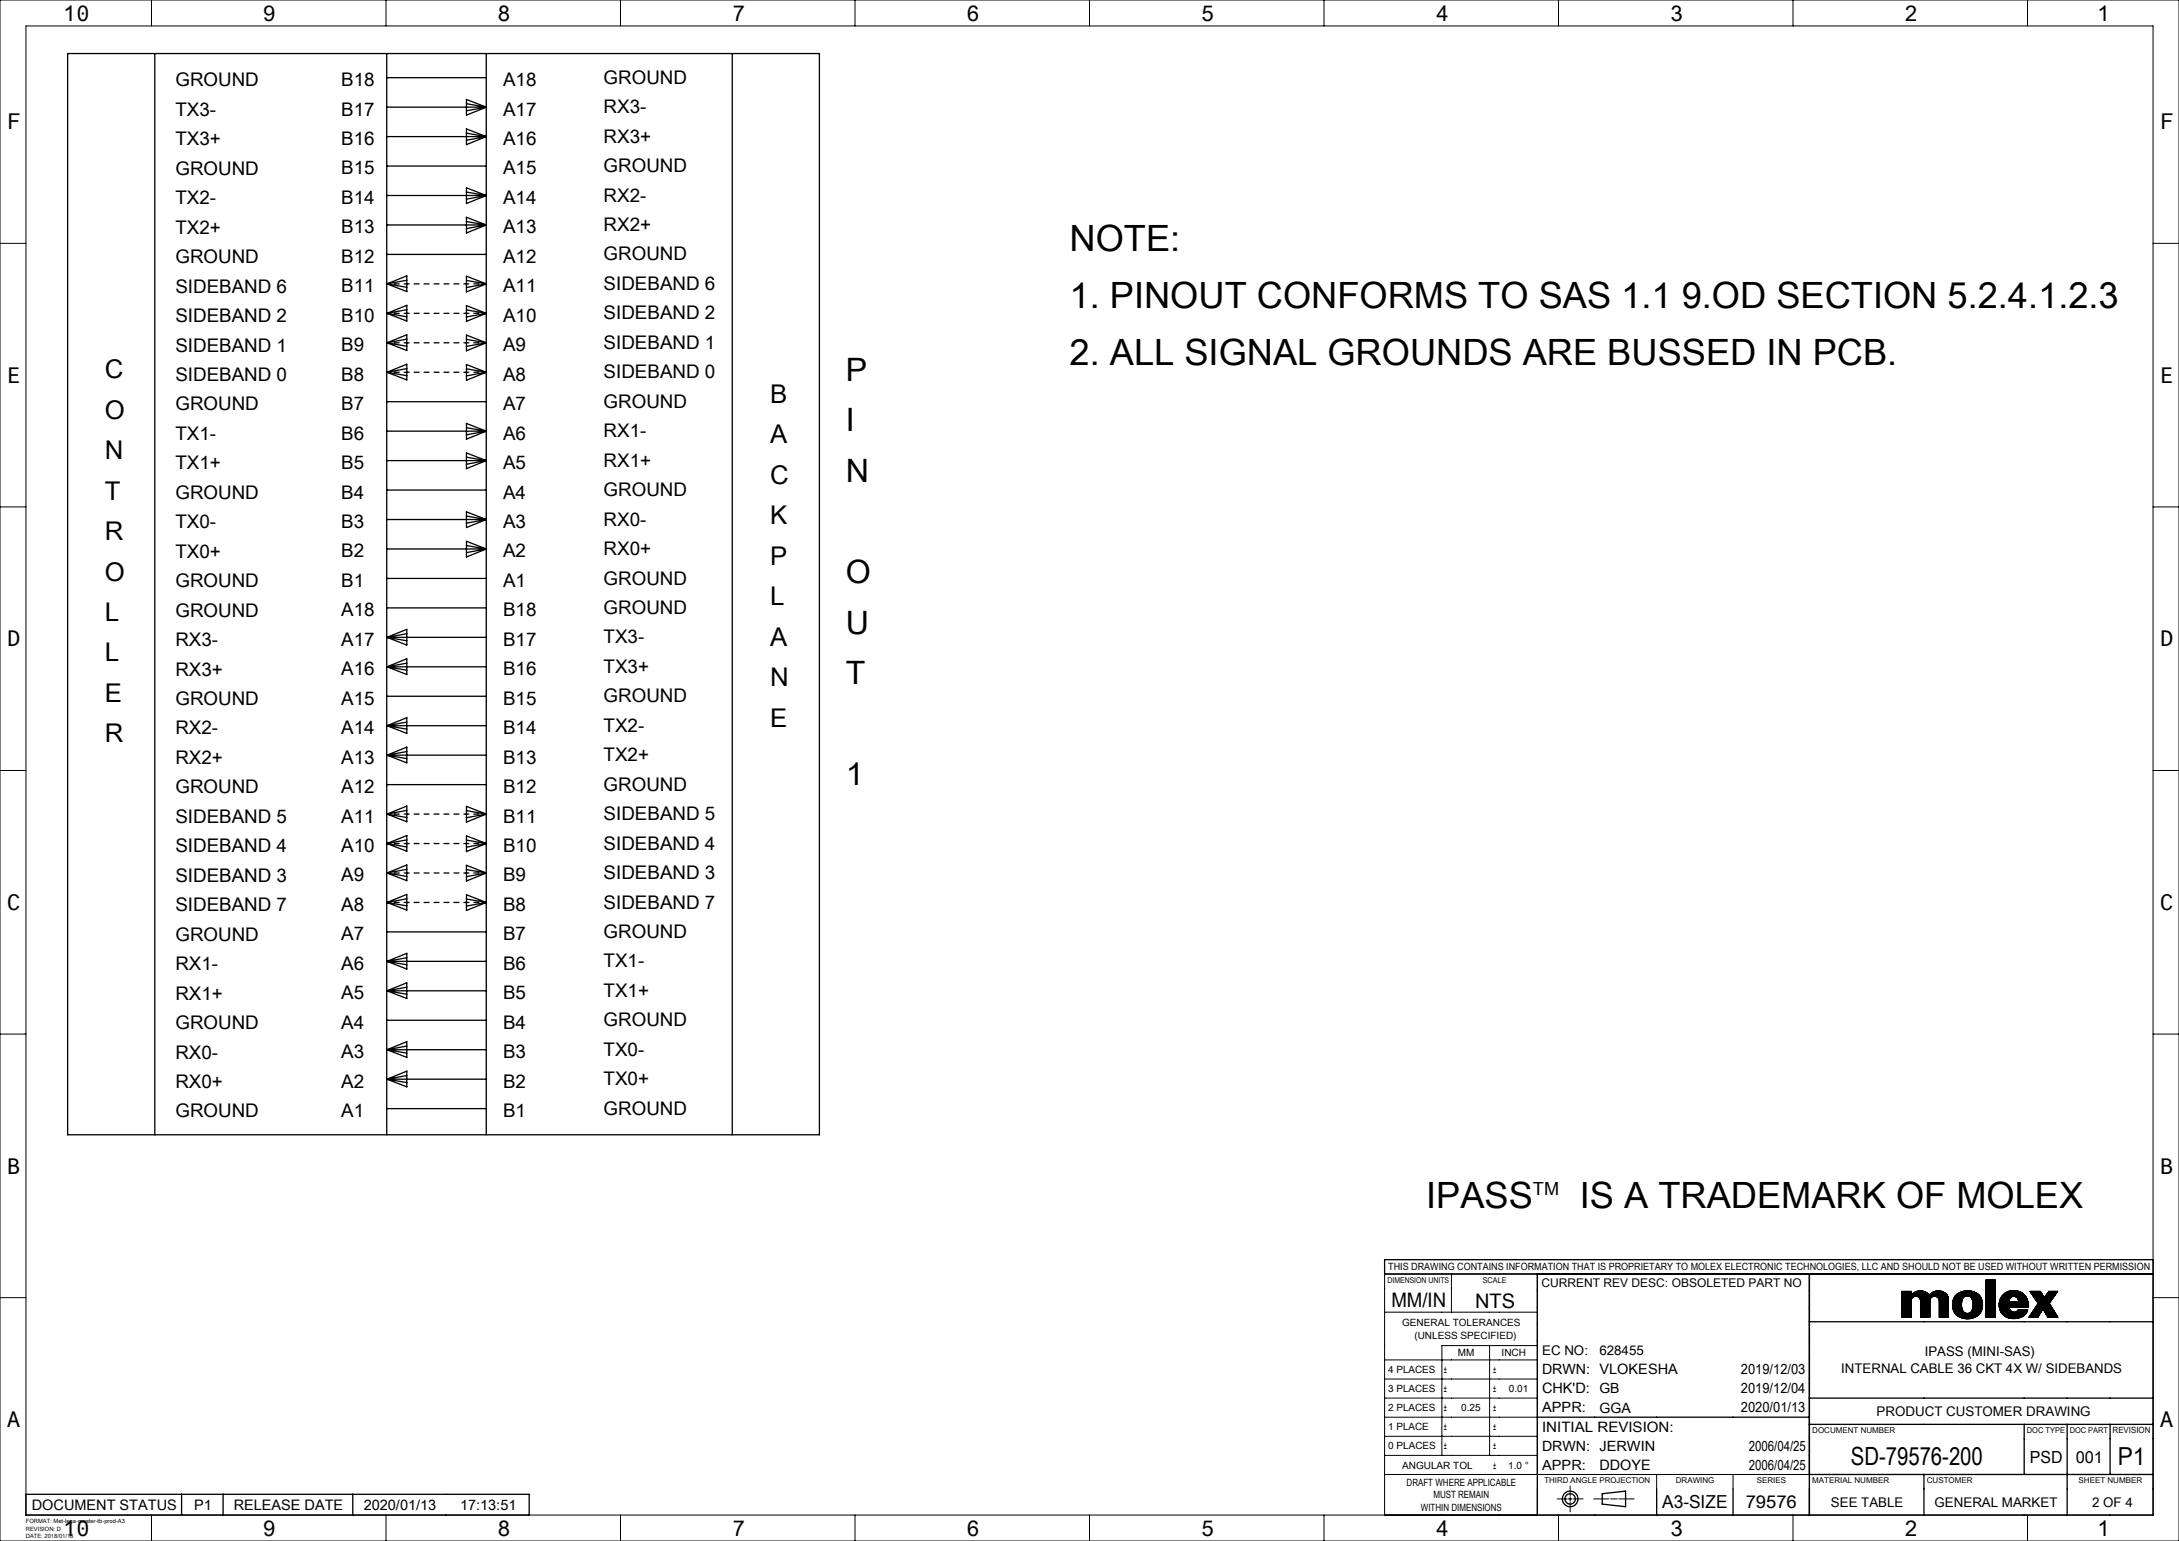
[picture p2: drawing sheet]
<svg xmlns="http://www.w3.org/2000/svg" width="420mm" height="297mm" viewBox="0 0 420 297" stroke-linecap="round" stroke-linejoin="round" font-family="sans-serif">
<g fill="none" stroke="#000" stroke-width=".19">
<path d="M0 0h420v297h-420zM5 5h410v287h-410zM29.2 0v5M74.4 0v5M119.6 0v5M164.8 0v5M210 0v5M255.2 0v5M300.4 0v5M345.6 0v5M390.8 0v5M0 46.9h5"/>
<path d="M415 46.9h5M0 97.7h5M415 97.7h5M0 148.5h5M415 148.5h5M0 199.3h5M415 199.3h5M0 250.1h5M266.9 252.9h29.4M279.8 245.5v7.4M287.1 259.3v21.2M296.3 259.3h-18.4v21.2"/>
<path d="M366.6 248.9v5M366.6 248.9h1.8M366.6 248.9h.1M366.7 248.9l-.1 .1M366.8 248.9l-.2 .2M367 248.9l-.4 .4M367.1 248.9l-.5 .5M367.2 248.9l-.6 .6M367.3 248.9l-.7 .7M367.4 248.9l-.8 .8M367.5 248.9l-.9 .9M367.6 248.9l-1 1"/>
<path d="M367.7 248.9l-1.1 1.1M367.8 248.9l-1.2 1.2M367.9 248.9l-1.3 1.3M368 248.9l-1.4 1.4M368.1 248.9l-1.5 1.5M368.2 248.9l-1.6 1.6M368.3 248.9l-1.7 1.7M368.4 250.7a.89 .89 0 0 1 .9-.9 .89 .89 0 0 1 .9 .9M368.4 253.5l-.4 .4M368.4 253.4l-.5 .5M368.4 253.3l-.6 .6M368.4 253.2l-.7 .7"/>
<path d="M368.4 253.2l-.8 .7M368.4 253.1l-.8 .8M368.4 253l-.9 .9M368.4 252.9l-1 1M368.4 252.8l-1.1 1.1M368.4 252.7l-1.2 1.2M368.4 252.6l-1.3 1.3M368.4 252.5l-1.4 1.4M368.4 252.4l-1.5 1.5M368.4 252.3l-1.6 1.6M368.4 252.2l-1.7 1.7M368.4 252.1l-1.8 1.8"/>
<path d="M368.4 252l-1.8 1.8M368.4 251.9l-1.8 1.8M368.4 251.8l-1.8 1.8M368.4 251.7l-1.8 1.8M368.4 251.6l-1.8 1.8M368.4 251.5l-1.8 1.8M368.4 251.4l-1.8 1.8M368.4 251.3l-1.8 1.9M368.4 251.2l-1.8 1.8M368.4 251.1l-1.8 1.8M368.4 251l-1.8 1.8M368.4 250.9l-1.8 1.8"/>
<path d="M368.4 250.8l-1.8 1.9M368.4 250.8l-1.8 1.8M368.4 253.7l-.2 .2M368.4 253.6l-.3 .3M368.4 250.7v3.2h-1.8M368.4 250.7l-1.8 1.8M368.4 249.6l-1.8 1.8M368.4 249.5l-1.8 1.8M368.4 249.4l-1.8 1.8M368.4 249.3l-1.8 1.9M368.4 249.3l-1.8 1.8M368.4 249.2l-1.8 1.8"/>
<path d="M368.4 249.1l-1.8 1.8M368.4 249l-1.8 1.8M368.4 248.9l-1.8 1.8M368.4 248.9v.7M368.4 250.6l-1.8 1.8M368.4 250.5l-1.8 1.8M368.5 250.4l-1.9 1.9M368.8 249.2l-2.2 2.2M369 249.1l-2.4 2.4M369.1 249l-2.5 2.5M369.2 249l-2.6 2.6M369.4 248.9l-2.8 2.8"/>
<path d="M369.5 248.9l-2.9 2.9M369.6 248.8l-3 3M369.7 248.8l-3.1 3.1M369.7 248.8l-3.1 3.2M369.8 248.8l-3.2 3.2M369.9 248.8l-3.3 3.3M369.9 250.1l1.2-1.1-1.2 1.1M370 248.8l-3.4 3.4M370.1 250.3l1.2-1.2-1.2 1.2M370.1 248.8l-1.2 1.1M370.1 248.8l-1.1 1.1M370.2 251.1l1.6-1.6-1.6 1.7"/>
<path d="M370.2 250.9l1.5-1.5-1.5 1.7M370.2 250.8l1.5-1.4-1.5 1.5M370.2 250.7v3.2M370.2 248.8l-1.1 1.1M370.2 248.8l-1 1M370.3 248.8l-1.1 1M370.3 248.8l-1 1M370.5 248.8l-1.1 1M370.5 248.8l-1 1.1M370.6 248.8l-1.1 1.1M370.6 248.8l-1 1.1M370.7 248.8l-1.1 1.1"/>
<path d="M370.7 248.9l-1.1 1M370.8 248.9l-1.1 1M370.8 248.9l-1.1 1.1M370.9 248.9l-1.1 1.1M371 248.9l-1.1 1.2M371.1 249l-1.1 1.1M371.1 249l-1.1 1.2M371.2 249.1l-1.2 1.1M371.3 249.1l-1.2 1.3M371.4 249.1l-1.3 1.4M371.5 249.2l-1.3 1.4M371.5 249.3l-1.3 1.3"/>
<path d="M371.6 249.3l-1.4 1.4M371.6 249.3l-1.4 1.5M371.9 249.6l-1.7 1.6M371.9 249.6a2.3 2.3 0 0 0-3.5 0M372 253.9h.1M372 253.8l-.1 .1M372 253.7l-.2 .2M372 253.6l-.3 .3M372 253.5l-.4 .4M372 253.4l-.5 .5M372 253.3l-.6 .6M372 253.1l-.8 .8"/>
<path d="M372 253l-.9 .9M372 252.9l-1 1M372 252.8l-1.1 1.1M372 252.7l-1.2 1.2M372 252.6l-1.3 1.3M372 252.5l-1.4 1.4M372 252.4l-1.5 1.5M372 252.3l-1.6 1.6M372 252.2l-1.7 1.7M372 252.1l-1.8 1.8M372 252l-1.8 1.8M372 251.9l-1.8 1.9"/>
<path d="M372 251.9l-1.8 1.8M372 251.8l-1.8 1.8M372 251.6l-1.8 1.9M372 251.6l-1.8 1.8M372 251.5l-1.8 1.8M372 251.4l-1.8 1.8M372 251.3l-1.8 1.9M372 251.3l-1.8 1.8M372 251.2l-1.8 1.8M372 251.1l-1.8 1.8M372 251l-1.8 1.9M372 251l-1.8 1.8"/>
<path d="M372 250.9l-1.8 1.8M372 250.8l-1.8 1.8M372 250.7l-1.8 1.9M372 250.6l-1.8 1.8M372 250.5l-1.8 1.9M372 250.5l-1.8 1.8M372.1 250.4l-1.9 1.9M372.2 250.2l-2 2M372.3 249.2l-2.1 2.1M372.4 249.1l-2.2 2.3M372.6 249l-2.4 2.4M372.8 248.9l-2.6 2.6"/>
<path d="M372.9 248.9l-2.7 2.7M373 248.9l-2.8 2.8M373 248.8l-2.8 2.9M373.1 248.8l-2.9 3M373.2 248.8l-3 3M373.3 248.8l-3.1 3.1M373.3 248.8l-3.1 3.2M373.5 248.8l-3.3 3.3M373.6 248.8l-1.2 1.2M373.7 248.8l-1.2 1.1M373.7 248.8l-1.1 1.1M373.8 248.8l-1.1 1.1"/>
<path d="M373.8 248.8l-1 1M373.9 248.8l-1.1 1M374 248.8l-1 1M374.1 248.8l-1 1.1M374.2 248.9l-1 1M374.3 248.9l-1.1 1M374.4 248.9l-1.1 1.1M374.4 248.9l-1 1.1M374.5 249l-1 1M374.6 249l-1.1 1.1M374.7 249l-1.1 1.1M374.7 249.1l-1.1 1.1"/>
<path d="M374.8 249.1l-1.1 1.2M374.8 249.1l-1.1 1.3M375 249.2l-1.3 1.3M375 249.3l-1.2 1.2M375 249.3l-1.2 1.3M375.1 249.3l-1.3 1.3M375.1 249.4l-1.3 1.3M375.2 249.4l.3 .8v3.7h-1.7v-3.2a.89 .89 0 0 0-.9-.9 .89 .89 0 0 0-.9 .9v3.2h-1.8M375.2 249.4a2.3 2.3 0 0 0-3.3 .2M375.2 249.4l-1.4 1.4M375.2 249.4l-1.4 1.5M375.3 249.5l-1.5 1.5"/>
<path d="M375.3 249.6l-1.5 1.5M375.3 249.6l-1.5 1.6M375.4 249.6l-1.6 1.6M375.4 249.7l-1.6 1.6M375.4 249.7l-1.6 1.7M375.4 249.8l-1.6 1.7M375.5 249.8l-1.7 1.7M375.5 249.9l-1.7 1.7M375.5 250l-1.7 1.7M375.5 250l-1.7 1.8M375.5 250.1l-1.7 1.8M375.5 250.2l-1.7 1.7"/>
<path d="M375.5 253.9h.1M375.5 253.8l-.1 .1M375.5 253.7l-.1 .2M375.5 253.7l-.2 .2M375.5 253.6l-.3 .3M375.5 253.5l-.4 .4M375.5 253.4l-.4 .5M375.5 253.4l-.5 .5M375.5 253.3l-.5 .6M375.5 253.3l-.6 .6M375.5 253.2l-.7 .7M375.5 253.1l-.7 .8"/>
<path d="M375.5 253l-.8 .9M375.5 253l-.9 .9M375.5 252.9l-1 1M375.5 252.8l-1 1.1M375.5 252.8l-1.1 1.1M375.5 252.7l-1.1 1.2M375.5 252.7l-1.2 1.2M375.5 252.5l-1.3 1.4M375.5 252.5l-1.4 1.4M375.5 252.4l-1.4 1.5M375.5 252.4l-1.5 1.5M375.5 252.3l-1.6 1.6"/>
<path d="M375.5 252.2l-1.6 1.7M375.5 252.2l-1.7 1.7M375.5 252.1l-1.7 1.8M375.5 252l-1.7 1.7M375.5 251.9l-1.7 1.8M375.5 251.9l-1.7 1.7M375.5 251.8l-1.7 1.8M375.5 251.8l-1.7 1.7M375.5 251.7l-1.7 1.7M375.5 251.6l-1.7 1.8M375.5 251.5l-1.7 1.8M375.5 251.5l-1.7 1.7"/>
<path d="M375.5 251.4l-1.7 1.7M375.5 251.3l-1.7 1.8M375.5 251.3l-1.7 1.7M375.5 251.2l-1.7 1.8M375.5 251.1l-1.7 1.8M375.5 251l-1.7 1.8M375.5 251l-1.7 1.7M375.5 250.9l-1.7 1.8M375.5 250.9l-1.7 1.7M375.5 250.8l-1.7 1.7M375.5 250.7l-1.7 1.8M375.5 250.7l-1.7 1.7"/>
<path d="M375.5 250.6l-1.7 1.8M375.5 250.5l-1.7 1.7M375.5 250.4l-1.7 1.8M375.5 250.4l-1.7 1.7M375.5 250.3l-1.7 1.8M375.5 250.3l-1.7 1.7M376.7 252.9a3.3 3.3 0 0 0 4.4 .7M377.4 249.3l-.7 .7M377.5 249.2l-.8 .9M377.7 249.1l-1.1 1.1M377.7 253.8l1-.8-.9 .9M377.8 249.1l-1.2 1.2"/>
<path d="M377.9 249l-1.4 1.4M378 253.9l.9-.8-.9 .9M378 249l-1.5 1.5M378.1 249l-1.6 1.6M378.1 251.5l-1.4 1.4M378.1 251.4l-1.5 1.4M378.1 251.6l-1.4 1.4 1.4-1.4M378.1 251.3l-1.5 1.5 1.5-1.4M378.1 251.2l-1.5 1.5M378.1 251.7l-1.3 1.3M378.1 251.8l-1.3 1.3M378.1 251.1l-1.5 1.5"/>
<path d="M378.1 251.8l-1.3 1.3 1.3-1.2M378.1 251.9l-1.2 1.3M378.1 251l-1.6 1.6M378.1 252l-1.2 1.2M378.1 250.9l-1.6 1.6M378.1 252.1l-1.2 1.2M378.2 250.8l-1.7 1.7M378.2 252.1l-1.2 1.2M378.2 252.2l-1.2 1.1M378.2 250.7l-1.7 1.7M378.2 252.2l-1.2 1.2M378.2 250.6l-1.7 1.8"/>
<path d="M378.2 252.3l-1.1 1.1 1.1-1.1M378.2 252.4l-1.1 1.1M378.3 250.5l-1.9 1.8 1.8-1.7M378.3 252.4l-1.1 1.1M378.3 248.9l-1.9 1.9M378.3 252.5l-1.1 1M378.3 252.5a.98 .98 0 0 0 .9 .6 .98 .98 0 0 0 .9-.6M378.3 252.5l-1.1 1.1M378.3 252.6l-1 1 1-1M378.3 250.3l-1.9 1.9M378.3 252.6l-.9 1M378.4 252.7l-1 1"/>
<path d="M378.4 252.8l-.9 .9M378.4 248.9l-2 2M378.5 252.8l-1 .9M378.5 248.8l-2.1 2.2M378.5 252.8l-.9 1M378.5 252.9l-.8 .9 .9-.9M378.6 248.8l-2.2 2.2M378.6 248.8l-2.3 2.3M378.7 253l-.9 .9M378.7 248.8l-2.4 2.4M378.7 253l-.8 .9M378.8 253l-.9 .9"/>
<path d="M378.9 248.8l-2.6 2.5M378.9 248.8l-2.6 2.6M379 253.1l-1 .9M379 248.8l-2.7 2.6M379 253.1l-.9 .9M379.1 248.8l-2.8 2.7M379.1 253.1l-.9 .9M379.1 248.8l-2.8 2.8M379.2 253.1l-.9 .9M379.2 248.8l-2.9 2.8M379.2 253.1l-.9 1M379.2 248.8l-2.9 2.9"/>
<path d="M379.3 253.1l-.9 1M379.4 248.8l-3.1 3M379.4 253.1l-1 1M379.5 248.8l-3.1 3.1M379.5 253.1l-1 1M379.6 248.8l-3.2 3.2M379.6 253l-1 1.1M379.7 248.8l-3.3 3.3M379.8 252.9l-1.2 1.2M379.8 248.8l-1.1 1.1M379.8 250l1-.9-.9 .9M379.9 248.8l-1 1"/>
<path d="M379.9 248.8l-.9 1M380 248.8l-.9 1M380 248.9l-.9 .9M380.1 248.9l-.9 .9M380.1 250.4l.2 .8-.2 1.3M380.1 250.4a1.02 1.02 0 0 0-1.1-.6 1.02 1.02 0 0 0-.8 1l-.1 .9 .2 .8M380.1 248.9l-.8 .9M380.2 252.1l1.8-1.6-1.8 1.7M380.2 248.9l-.9 .9M380.3 250.9l1.3-1.2-1.3 1.3M380.3 248.9l-.9 .9M380.3 251.1l1.4-1.3-1.4 1.4"/>
<path d="M380.3 251.6l1.5-1.5-1.5 1.6M380.3 248.9l-.8 .9M380.4 248.9l-.9 .9M380.4 249l-.8 .8M380.5 249l-.9 .8M380.5 249l-.9 .9M380.6 249l-.9 .9M380.6 249l-.8 1 .9-.9M380.7 249.1l-.9 .9M380.8 249.1l-.9 1M380.9 249.2l-.9 .9M381 249.2l-1 1"/>
<path d="M381.1 249.3l-1 1M381.1 249.3l-1 1.1 1-1.1M381.1 249.3a3.3 3.3 0 0 0-4.4 .7 3.1 3.1 0 0 0 0 2.9M381.1 249.3l.7 .7M381.2 249.3l-1.1 1.1M381.2 249.4l-1.1 1.1M381.3 249.4l-1.1 1.1M381.3 249.4l-1.1 1.2M381.3 249.5l-1.1 1.1M381.4 249.5l-1.2 1.2M381.4 249.6l-1.2 1.2M381.5 249.6l-1.3 1.3"/>
<path d="M381.5 253.3l-.1 .1M381.6 249.7l-1.3 1.3M381.6 249.7l-1.3 1.4M381.7 249.8l-1.4 1.5M381.7 253l-.6 .6M381.7 249.9l-1.4 1.4M381.8 250l-1.5 1.4M381.8 250l-1.5 1.5M381.8 250a2.85 2.85 0 0 1-.7 3.6M381.8 252.9l-.8 .8M381.9 250.2l-1.6 1.6M381.9 252.8l-1 1"/>
<path d="M381.9 250.2l-1.6 1.7M381.9 252.7l-1.2 1.1M381.9 250.3l-1.6 1.6M381.9 250.3l-1.6 1.7M381.9 250.4l-1.7 1.7M382 252.5l-1.5 1.4M382 250.5l-1.8 1.9M382 252.4l-1.6 1.6M382 250.6l-1.9 1.9M382 250.6l-1.9 2M382 252.3l-1.7 1.7M382 250.7l-2 2.1"/>
<path d="M382.1 252.2l-1.8 1.8M382.1 250.7l-3.4 3.4M382.1 250.8l-3.4 3.3M382.1 252.1l-1.9 2M382.1 250.8l-3.3 3.4M382.1 250.9l-3.3 3.3M382.1 252.1l-2 2M382.1 250.9l-3.2 3.3M382.1 252l-2.1 2.1M382.1 251l-3.1 3.2M382.1 251.1l-3.1 3.1M382.1 251.9l-2.2 2.2"/>
<path d="M382.1 251.1l-3 3.1M382.1 251.8l-2.3 2.3M382.1 251.2l-3 3M382.1 251.7l-2.4 2.5M382.1 251.2l-2.9 3M382.1 251.7l-2.5 2.5M382.1 251.3l-2.8 2.9M382.2 251.6l-2.6 2.6M382.2 251.4l-2.9 2.8M382.2 251.5l-2.7 2.7M382.2 251.5l-2.8 2.7M382.8 246.7v7.2h1.8v-7.2"/>
<path d="M382.8 246.7h1.8M382.8 246.7h.1M382.9 246.7l-.1 .2M383 246.7l-.2 .2M383 246.7l-.2 .3M383.1 246.7l-.3 .3M383.2 246.7l-.4 .4M383.2 246.7l-.4 .5M383.3 246.7l-.5 .5M383.3 246.7l-.5 .6M383.5 246.7l-.7 .7M383.5 246.7l-.7 .8"/>
<path d="M383.6 246.7l-.8 .8M383.6 246.7l-.8 .9M383.7 246.7l-.9 .9M383.8 246.7l-1 1M383.8 246.7l-1 1.1M383.9 246.7l-1.1 1.2M384 246.7l-1.2 1.2M384.1 246.7l-1.3 1.3M384.2 246.7l-1.4 1.4M384.2 246.7l-1.4 1.5M384.3 246.7l-1.5 1.5M384.4 246.7l-1.6 1.6"/>
<path d="M384.5 246.7l-1.7 1.7M384.5 246.7l-1.7 1.8M384.6 251l-1.8 1.8M384.6 250.9l-1.8 1.9M384.6 250.8l-1.8 1.9M384.6 250.8l-1.8 1.8M384.6 250.7l-1.8 1.8M384.6 250.6l-1.8 1.8M384.6 250.5l-1.8 1.9M384.6 250.4l-1.8 1.9M384.6 250.4l-1.8 1.8M384.6 250.3l-1.8 1.8"/>
<path d="M384.6 250.2l-1.8 1.9M384.6 250.2l-1.8 1.8M384.6 250.1l-1.8 1.8M384.6 250l-1.8 1.8M384.6 249.9l-1.8 1.9M384.6 249.8l-1.8 1.8M384.6 249.7l-1.8 1.8M384.6 249.6l-1.8 1.9M384.6 249.6l-1.8 1.8M384.6 249.5l-1.8 1.8M384.6 249.4l-1.8 1.9M384.6 249.3l-1.8 1.9"/>
<path d="M384.6 249.3l-1.8 1.8M384.6 249.2l-1.8 1.8M384.6 249.1l-1.8 1.8M384.6 249l-1.8 1.9M384.6 248.9l-1.8 1.9M384.6 248.9l-1.8 1.8M384.6 248.8l-1.8 1.8M384.6 248.7l-1.8 1.9M384.6 248.7l-1.8 1.8M384.6 248.6l-1.8 1.8M384.6 248.4l-1.8 1.9M384.6 248.4l-1.8 1.8"/>
<path d="M384.6 248.3l-1.8 1.8M384.6 248.2l-1.8 1.8M384.6 248.1l-1.8 1.9M384.6 248.1l-1.8 1.8M384.6 248l-1.8 1.8M384.6 247.9l-1.8 1.8M384.6 247.8l-1.8 1.9M384.6 247.8l-1.8 1.8M384.6 247.7l-1.8 1.8M384.6 247.6l-1.8 1.8M384.6 247.5l-1.8 1.9M384.6 247.4l-1.8 1.9"/>
<path d="M384.6 247.4l-1.8 1.8M384.6 247.3l-1.8 1.8M384.6 247.2l-1.8 1.9M384.6 247.2l-1.8 1.8M384.6 247.1l-1.8 1.8M384.6 246.9l-1.8 1.9M384.6 246.9l-1.8 1.8M384.6 246.8l-1.8 1.8M384.6 246.7l-1.8 1.8M384.6 253.8l-.1 .1M384.6 253.7l-.2 .2M384.6 253.6l-.2 .3"/>
<path d="M384.6 253.6l-.3 .3M384.6 253.5l-.4 .4M384.6 253.3l-.5 .6M384.6 253.3l-.6 .6M384.6 253.2l-.7 .7M384.6 253.1l-.8 .8M384.6 253l-.9 .9M384.6 252.9l-1 1M384.6 252.8l-1.1 1.1M384.6 252.7l-1.2 1.2M384.6 252.6l-1.3 1.3M384.6 252.5l-1.4 1.4"/>
<path d="M384.6 252.4l-1.5 1.5M384.6 252.3l-1.6 1.6M384.6 252.2l-1.7 1.7M384.6 252.1l-1.8 1.8M384.6 252l-1.8 1.9M384.6 252l-1.8 1.8M384.6 251.9l-1.8 1.8M384.6 251.8l-1.8 1.8M384.6 251.7l-1.8 1.9M384.6 251.7l-1.8 1.8M384.6 251.6l-1.8 1.8M384.6 251.5l-1.8 1.8"/>
<path d="M384.6 251.4l-1.8 1.9M384.6 251.3l-1.8 1.8M384.6 251.2l-1.8 1.8M384.6 251.1l-1.8 1.9M384.6 251.1l-1.8 1.8M385.3 251.8l.4 1.1M385.3 251.2v.6M386.4 249.2l-.6 .6M386.6 249.1l-.9 .9M386.7 249l-1.1 1.1M386.9 249l-1.3 1.3M387 248.9l-1.5 1.5"/>
<path d="M387.1 248.9l-1.6 1.6M387.2 248.8l-1.7 1.8M387.3 250.8l-1.8 1.7M387.3 250.7l-1.8 1.8M387.3 250.8l-1.8 1.8M387.3 251.9l-1.4 1.4M387.3 252l-1.3 1.3M387.3 250.6l-1.8 1.8M387.3 252.1l-1.3 1.2M387.3 250.5l-1.8 1.9M387.3 252.1l-1.2 1.3M387.3 248.8l-1.9 1.9"/>
<path d="M387.3 250.9l-1.8 1.7M387.3 250.4l-1.9 1.9M387.3 252.2l-1.2 1.2M387.3 252.3l-1.2 1.2M387.4 252.3l-1.2 1.2M387.4 250.3l-2 2M387.4 252.4l-1.2 1.1M387.4 250.9l-1.8 1.8M387.4 248.8l-2 2M387.4 252.4l-1.1 1.2M387.5 248.8l-2.1 2.1M387.5 252.5l-1.1 1.2"/>
<path d="M387.5 250.9l-1.9 1.9M387.5 252.6l-1.1 1.1M387.5 248.8l-2.1 2.2M387.6 252.6l-1.1 1.1M387.6 250.1a.9 .9 0 0 1 1-.1 .9 .9 0 0 1 .4 .9h-1.7l.1-.6zM387.6 252.7l-1.1 1M387.6 248.8l-2.2 2.2M387.6 250.9l-2 1.9M387.6 252.7l-1 1.1M387.7 250.9l-2 2M387.7 252.7l-1.1 1.1M387.7 250.9l-2 2 2.1-2"/>
<path d="M387.8 252.8l-1 1.1M387.8 248.7l-2.5 2.5M387.9 250.9l-2.2 2.1M387.9 252.8l-1.1 1.1M387.9 248.7l-2.6 2.6M387.9 250.9l-2.1 2.1M387.9 248.7l-2.6 2.7M388 252.9l-1.1 1M388 250.9l-2.2 2.2 2.2-2.2M388 248.7l-2.7 2.7M388.1 252.9l-1.2 1M388.1 248.7l-2.8 2.8"/>
<path d="M388.1 252.9l-1.1 1.1M388.2 250.9l-2.3 2.3M388.2 252.9l-1.1 1.1M388.2 248.7l-2.9 2.9M388.2 251.9l2.2-2.1-2.1 2.1M388.3 252.9l-1.2 1.1M388.3 250.9l-2.4 2.3M388.3 248.7l-3 3M388.3 250.9l-1 1M388.3 252.9l-1.1 1.1M388.4 248.7l-3.1 3.1M388.4 250.9l-1 1"/>
<path d="M388.4 249.9l1-.9-1 .9M388.4 252.9l-1.2 1.2M388.5 250.9l-1.1 1M388.5 248.7l-3.2 3.2M388.5 252.9l-1.2 1.2M388.5 250.9l-1 1M388.5 248.8l-3.2 3.1M388.6 248.8l-3.2 3.2M388.6 250.9l-1.1 1M388.7 250.9l-1 1M388.7 248.8l-3.3 3.3M388.7 252.7l-1.4 1.4"/>
<path d="M388.8 250.9l-1.1 1M388.8 248.8l-3.4 3.4M388.8 250.9l-1 1M388.9 248.8l-1.2 1.2M388.9 250.9l-1.1 1M388.9 248.8l-1.1 1.1M388.9 250.9l-1 1M389 248.8l-1.1 1.1M389 251.9l1.7-1.6-1.7 1.6M389 250.9l-1 1M389 248.9l-1 1M389 250.5l1.1-1-1.1 1.1"/>
<path d="M389 252.4l-.1 .2M389.1 250.8l1.2-1.2-2.3 2.3M389.1 252.4l-1.7 1.7M389.1 248.9l-1 1M389.1 252.4l-1.6 1.7M389.2 248.9l-1 1M389.2 248.9l-.9 1M389.2 252.4l-1.7 1.7M389.3 252.4l-1.7 1.7M389.3 248.9l-.9 1M389.4 252.4l-1.7 1.7M389.5 249l-1 .9"/>
<path d="M389.5 249l-.9 1M389.5 252.4l-1.7 1.7M389.5 249.1l-.8 .9M389.6 252.4l-1.7 1.7M389.7 249.1l-1 1M389.7 252.4l-1.7 1.7M389.7 249.1l-.9 1 .9-.9M389.8 249.2l-1 1M389.8 252.4l-1.7 1.7M389.8 249.2l-.9 1M389.9 252.4l-1.7 1.7M389.9 249.3l-1 .9"/>
<path d="M389.9 249.3l-1 1M390 249.3l-1 1.1M390 252.4l-1.8 1.7M390 249.4l-1 1M390 252.4l-1.7 1.7M390.1 249.4l-1.1 1.1M390.1 252.4l-1.7 1.7M390.2 249.5l-1.2 1.1M390.2 252.4l-1.7 1.7M390.2 249.5l-1.1 1.2M390.2 249.6l-1.1 1.1M390.3 252.4l-1.7 1.7"/>
<path d="M390.3 249.7l-2.2 2.2M390.3 252.4l-1.6 1.7M390.4 249.8l-2.1 2.1M390.4 249.8l-2 2.1M390.5 249.9l-2.1 2M390.5 252.4l-1.8 1.7M390.5 249.9l-2 2M390.5 252.4l-1.6 1.7M390.5 250l-1.9 1.9M390.5 253.1l-.4 .5M390.6 250l-1.9 1.9M390.6 250.1l-1.9 1.8"/>
<path d="M390.6 252.4l-1.6 1.7M390.6 250.1a2.85 2.85 0 0 0-3-1.3 2.85 2.85 0 0 0-2.3 2.4M390.6 250.1l.3 .7 .1 1.1h-3.7a.92 .92 0 0 0 .6 .9 .92 .92 0 0 0 1.1-.4h1.9M390.6 250.1l-1.8 1.8M390.6 250.1l-1.7 1.8M390.6 250.2l-1.7 1.7M390.6 253l-.7 .7M390.6 252.4l-1.6 1.6M390.7 252.4l-1.6 1.6M390.7 252.9l-.9 .9M390.7 250.3l-1.5 1.6M390.7 250.4l-1.5 1.5"/>
<path d="M390.7 250.4l-1.4 1.5M390.8 252.8l-1.1 1M390.8 250.5l-1.5 1.4M390.8 252.4l-1.6 1.6M390.8 250.5l-1.4 1.4M390.8 250.6l-1.3 1.3M390.8 252.6l-1.3 1.3M390.8 252.4l-1.5 1.6M390.8 250.7l-1.2 1.2M390.8 252.5l-1.4 1.4M390.9 252.4a2.62 2.62 0 0 1-3.1 1.7 2.64 2.64 0 0 1-2.1-1.2M390.9 250.7l-1.2 1.2"/>
<path d="M390.9 250.8l-1.1 1.1M390.9 250.9l-1 1M390.9 251l-.9 .9M390.9 251.1l-.8 .8M390.9 251.1l-.7 .8M391 251.2l-.8 .7M391 251.2l-.7 .7M391 251.3l-.6 .6M391 251.4l-.5 .5M391 251.5l-.4 .4M391 251.5l-.3 .4M391 251.6l-.3 .3"/>
<path d="M391 251.7l-.2 .2M391 251.8l-.1 .1M391 251.8v.1M391 253.9h1.8l1-1.6 .9 1.6M391.3 248.9h.1M391.4 248.9l-.1 .1M391.5 248.9l-.2 .1M391.6 248.9l-.2 .2M391.7 248.9l-.3 .2M391.8 248.9l-.3 .3M391.9 248.9l-.4 .3M391.9 248.9l-.4 .4"/>
<path d="M392 248.9l-.4 .4M392.1 248.9l-.5 .5M392.1 250.2l1.3-1.2-1.2 1.2M392.2 248.9l-.6 .5M392.2 248.9l-.5 .6M392.3 248.9l-.6 .6M392.4 250.5l1.2-1.2-1.2 1.3M392.4 248.9l-.7 .7M392.5 250.6l1.2-1.1-1.2 1.2M392.5 248.9l-.7 .7M392.6 248.9l-.8 .8M392.7 248.9l-.8 .9 .9-.9"/>
<path d="M392.8 248.9l-.9 .9M392.8 253.8v.1M392.9 248.9l-1 .9M392.9 253.7l-.2 .2M392.9 248.9l-1 1M393 253.5l-.3 .4M393.1 248.9l-1.1 1.1M393.1 253.4l-.5 .5M393.2 248.9l-1.1 1.2 1.1-1.2M393.2 253.2l-.6 .7M393.3 248.9h-2l1.5 2.3-1.8 2.7M393.3 248.9l.7 1.2"/>
<path d="M393.3 248.9l-1.2 1.2M393.4 249.1l-1.2 1.2M393.4 252.9l-1 1M393.5 249.2l-1.2 1.1M393.5 249.2l-1.2 1.2M393.5 252.7l-1.1 1.2M393.5 249.3l-1.2 1.2M393.6 252.6l-1.3 1.3M393.6 249.4l-1.2 1.2M393.7 249.5l-1.2 1.2M393.7 249.6l-1.2 1.1M393.7 252.4l-1.4 1.5"/>
<path d="M393.7 249.6l-1.1 1.2M393.8 249.7l-1.2 1.2M393.8 249.7l-1.1 1.2M393.8 249.8l-1.1 1.1M393.9 252.4l1.2-1.1-1.2 1.2M393.9 249.8l-1.2 1.2M393.9 249.9l-1.2 1.1M393.9 249.9l-1.2 1.2M393.9 249.9l-1.1 1.2M393.9 252.6l1.2-1.2-1.1 1.2M394 250l-1.2 1.2M394 250.1l-1.3 1.3"/>
<path d="M394 252.7l1.2-1.1-1.1 1.2M394 250.1l.9-1.2h1.7l-1.6 2.3 1.7 2.7h-2M394.1 252.9l1.2-1.2-1.1 1.2M394.2 253l1.2-1.1-1.1 1.2M394.9 248.9v.1M395 251.2l-1.2 1.2M395 248.9l-.4 .5M395.1 251.3l-1.2 1.2M395.1 248.9l-.7 .7M395.2 251l-1.4 1.3M395.2 248.9l-.9 .8M395.2 251.4l-1.2 1.2"/>
<path d="M395.2 251.5l-1.2 1.2M395.2 248.9l-1 1M395.3 251.6l-1.2 1.3 1.2-1.2M395.3 248.9l-2.7 2.6M395.3 250.8l-3.1 3.1M395.3 248.9l-2.8 2.8M395.4 251.8l-1.2 1.2M395.4 248.9l-3 3M395.4 250.6l-3.3 3.3M395.5 252l-1.2 1.2 1.2-1.2M395.5 248.9l-3.4 3.4M395.5 252l-1.2 1.2"/>
<path d="M395.6 252.1l-1.2 1.2M395.6 250.4l-3.5 3.5M395.6 248.9l-3.6 3.6M395.6 252.2l-1.2 1.1M395.6 252.2l-1.1 1.2M395.6 248.9l-3.7 3.7M395.7 252.3l-1.2 1.2M395.7 252.3l-1.2 1.3M395.7 248.9l-3.9 3.9M395.8 252.4l-1.2 1.2M395.8 248.9l-4.2 4.1M395.8 252.5l-1.2 1.1"/>
<path d="M395.8 252.5l-1.2 1.2M395.8 248.9l-4.3 4.3M395.8 252.6l-1.1 1.2M395.9 250l-3.9 3.9M395.9 252.6l-1.2 1.2M395.9 248.9l-4.5 4.5M395.9 252.7l-1.2 1.2M395.9 252.7l-1.1 1.2M396 252.7l-1.2 1.2M396 252.8l-1.1 1.1M396 249.8l-4.1 4.1M396 248.9l-4.8 4.8"/>
<path d="M396 253.9l.4-.4-.3 .4M396 252.9l-1 1M396.1 252.9l-1 1M396.1 248.9l-5 5M396.1 253l-.9 .9M396.1 249.6l-4.3 4.3M396.1 253l-.8 .9M396.2 253.1l-.8 .8M396.2 248.9l-5 5M396.2 253.2l-.7 .7M396.3 253.2l-.7 .7M396.3 253.9l.2-.2-.2 .2"/>
<path d="M396.3 249.4l-4.5 4.5M396.3 253.3l-.6 .6M396.3 248.9l-5 5M396.3 253.3l-.5 .6M396.4 253.4l-.6 .5M396.4 248.9l-5 5M396.4 253.4l-.5 .5M396.4 249.2l-4.7 4.7M396.5 253.6l-.4 .3M396.5 253.6l-.3 .3M396.5 248.9l-5 5M396.6 249l-4.9 4.9"/>
<path d="M396.6 253.7l-.2 .2M396.6 248.9l-5 5M396.6 253.8l-.1 .1M396.6 253.8v.1M396.6 253.9h.1M415 250.1h5M266.9 262.1h29.4M266.9 265.8h29.4M266.9 269.5h29.4M266.9 273.1h29.4M266.9 276.8h29.4M29.2 292v5"/>
<path d="M74.4 292v5M119.6 292v5M164.8 292v5M210 292v5M255.2 292v5M266.9 292v-46.5h29.4v46.5M266.9 284.2h81.9v2.7M266.9 280.5h29.4M300.1 288.9h2M300.4 292v5M302.3 288.9h.7M302.6 286.4v1.9"/>
<path d="M302.6 288.5v.7M302.6 289.4v2M303.2 288.9h1.9M307.2 288.9h2.9M310.4 288.9h1.3M312 288.9h3M319.3 284.2v2.7M334 284.2v2.7M345.6 292v5M390.8 292v5"/>
</g>
<g fill="none" stroke="#000" stroke-width=".25">
<path d="M13 10.3h144.9v208.4h-144.9zM29.8 10.3v208.4M74.5 10.3v208.4M74.5 15h19.2M89.9 19.2l3.8 1.5-3.8 1.5zM89.9 20l3.8 .7M93.7 10.3v208.4M141.1 10.3v208.4M74.5 20.7h19.2M74.5 26.3h19.2M74.5 32h19.2M74.5 37.7h19.2"/>
<path d="M89.9 24.8l3.8 1.5-3.8 1.6zM89.9 36.2l3.8 1.5-3.8 1.5zM89.9 37l3.8 .7M89.9 25.7l3.8 .6M93.7 37.7l-3.8 .7M93.7 20.7l-3.8 .7M93.7 26.3l-3.8 .7M74.5 43.4h19.2M74.5 49h19.2M74.5 54.7h.5M74.6 54.7l3.8-1.5v3zM74.6 54.7l3.8 .7"/>
<path d="M76 54.7h.9M77.9 54.7h1M78.4 59.7l-3.8 .7M78.4 54l-3.8 .7M79.8 54.7h1M81.7 54.7h1M83.7 54.7h.9M85.6 54.7h.9M87.5 54.7h1M89.4 54.7h1M89.9 41.9l3.8 1.5-3.8 1.5zM89.9 53.2l3.8 1.5-3.8 1.6z"/>
<path d="M89.9 58.9l3.8 1.5-3.8 1.5zM89.9 59.7l3.8 .7M89.9 54l3.8 .7M89.9 42.7l3.8 .7M91.3 54.7h1M93.3 54.7h.4M93.7 54.7l-3.8 .7M93.7 43.4l-3.8 .7M74.5 60.4h.5M74.5 66.1h.5M74.5 71.7h.5M74.5 77.4h19.2"/>
<path d="M74.6 60.4l3.8-1.6v3.1zM74.6 66.1l3.8-1.6v3zM74.6 71.7l3.8-1.5v3zM74.6 71.7l3.8 .7M74.6 66.1l3.8 .6M74.6 60.4l3.8 .7M76 60.4h.9M76 66.1h.9M76 71.7h.9M77.9 60.4h1M77.9 66.1h1M77.9 71.7h1"/>
<path d="M78.4 71l-3.8 .7M78.4 65.4l-3.8 .7M79.8 60.4h1M79.8 66.1h1M79.8 71.7h1M81.7 60.4h1M81.7 66.1h1M81.7 71.7h1M83.7 60.4h.9M83.7 66.1h.9M83.7 71.7h.9M85.6 60.4h.9"/>
<path d="M85.6 66.1h.9M85.6 71.7h.9M87.5 60.4h1M87.5 66.1h1M87.5 71.7h1M89.4 60.4h1M89.4 66.1h1M89.4 71.7h1M89.9 64.6l3.8 1.5-3.8 1.5zM89.9 70.3l3.8 1.4-3.8 1.6zM89.9 71.1l3.8 .6M89.9 65.4l3.8 .7"/>
<path d="M91.3 60.4h1M91.3 66.1h1M91.3 71.7h1M93.3 60.4h.4M93.3 66.1h.4M93.3 71.7h.4M93.7 71.7l-3.8 .7M93.7 66.1l-3.8 .7M93.7 60.4l-3.8 .7M74.5 83.1h19.2M74.5 88.8h19.2M74.5 94.5h19.2"/>
<path d="M89.9 81.6l3.8 1.5-3.8 1.5zM89.9 87.3l3.8 1.5-3.8 1.5zM89.9 98.6l3.8 1.5-3.8 1.6zM89.9 99.5l3.8 .6M89.9 88.1l3.8 .7M89.9 82.4l3.8 .7M93.7 88.8l-3.8 .7M93.7 83.1l-3.8 .7M74.5 100.1h19.2M74.5 105.8h19.2M74.5 111.5h19.2M74.5 117.2h19.2"/>
<path d="M89.9 104.3l3.8 1.5-3.8 1.6zM89.9 105.1l3.8 .7M93.7 105.8l-3.8 .7M93.7 100.1l-3.8 .7M74.5 122.8h19.2M74.5 128.5h19.2M74.5 134.2h19.2M74.5 139.9h19.2M74.6 122.8l3.8-1.5v3zM74.6 128.5l3.8-1.5v3zM74.6 139.9l3.8-1.6v3.1zM74.6 139.9l3.8 .6"/>
<path d="M74.6 128.5l3.8 .7M74.6 122.8l3.8 .7M78.4 139.2l-3.8 .7M78.4 127.8l-3.8 .7M78.4 122.1l-3.8 .7M74.5 145.5h19.2M74.5 151.2h19.2M74.5 156.9h.5M74.6 145.5l3.8-1.5v3zM74.6 156.9l3.8-1.5v3zM74.6 156.9l3.8 .7M74.6 145.5l3.8 .7"/>
<path d="M76 156.9h.9M77.9 156.9h1M78.4 156.2l-3.8 .7M78.4 144.8l-3.8 .7M79.8 156.9h1M81.7 156.9h1M83.7 156.9h.9M85.6 156.9h.9M87.5 156.9h1M89.4 156.9h1M89.9 155.4l3.8 1.5-3.8 1.5zM89.9 156.2l3.8 .7"/>
<path d="M91.3 156.9h1M93.3 156.9h.4M93.7 156.9l-3.8 .7M74.5 162.6h.5M74.5 168.3h.5M74.5 173.9h.5M74.5 179.6h19.2M74.6 162.6l3.8-1.6v3.1zM74.6 168.3l3.8-1.6v3zM74.6 173.9l3.8-1.5v3zM74.6 173.9l3.8 .7M74.6 168.3l3.8 .6"/>
<path d="M74.6 162.6l3.8 .6M76 162.6h.9M76 168.3h.9M76 173.9h.9M77.9 162.6h1M77.9 168.3h1M77.9 173.9h1M78.4 173.2l-3.8 .7M78.4 167.6l-3.8 .7M78.4 161.9l-3.8 .7M79.8 162.6h1M79.8 168.3h1"/>
<path d="M79.8 173.9h1M81.7 162.6h1M81.7 168.3h1M81.7 173.9h1M83.7 162.6h.9M83.7 168.3h.9M83.7 173.9h.9M85.6 162.6h.9M85.6 168.3h.9M85.6 173.9h.9M87.5 162.6h1M87.5 168.3h1"/>
<path d="M87.5 173.9h1M89.4 162.6h1M89.4 168.3h1M89.4 173.9h1M89.9 161.1l3.8 1.5-3.8 1.5zM89.9 166.8l3.8 1.5-3.8 1.5zM89.9 172.4l3.8 1.5-3.8 1.6zM89.9 173.3l3.8 .6M89.9 167.6l3.8 .7M89.9 161.9l3.8 .7M91.3 162.6h1M91.3 168.3h1"/>
<path d="M91.3 173.9h1M93.3 162.6h.4M93.3 168.3h.4M93.3 173.9h.4M93.7 173.9l-3.8 .7M93.7 168.3l-3.8 .7M93.7 162.6l-3.8 .7M74.5 185.3h19.2M74.5 191h19.2M74.5 196.6h19.2M74.6 185.3l3.8-1.6v3.1zM74.6 191l3.8-1.6v3z"/>
<path d="M74.6 191l3.8 .6M74.6 185.3l3.8 .6M78.4 190.3l-3.8 .7M78.4 184.6l-3.8 .7M74.5 202.3h19.2M74.5 208h19.2M74.5 213.7h19.2M74.6 208l3.8-1.6v3.1zM74.6 208l3.8 .7M74.6 202.3l3.8-1.5v3zM74.6 202.3l3.8 .7M78.4 207.3l-3.8 .7"/>
<path d="M78.4 201.6l-3.8 .7M296.3 245.5v38.7M348.8 254.7h66.2M348.8 245.5v46.5M415 245.5h-148.1v-2.7h148.1v49.2h-118.7v-5.1M296.3 273.1h52.5M348.8 269.5h66.2M348.8 274.5h66.2M390.2 274.5v9.7M398.4 274.5v17.5M406.7 274.5v9.7M5 288h97v4h-97z"/>
<path d="M35 288v4M43 288v4M68 288v4M308.8 287.9l4.5-.5v3l-4.5-.5zM319.3 286.9v5.1M334 286.9v5.1M348.8 284.2h66.2M370.8 284.2v7.8"/>
<circle cx="302.6" cy="288.9" r="1"/>
<circle cx="302.6" cy="288.9" r="1.5"/>
</g>
<g font-size="7">
<text x="206.2" y="48.4">NOTE:</text>
<text x="206.2" y="59.3">1. PINOUT CONFORMS TO SAS 1.1 9.OD SECTION 5.2.4.1.2.3</text>
<text x="206.2" y="70.3">2. ALL SIGNAL GROUNDS ARE BUSSED IN PCB.</text>
<text x="274.9" y="232.9">IPASS</text>
<text x="304.5" y="232.9">IS A TRADEMARK OF MOLEX</text>
</g>
<g font-size="6.2">
<text x="163" y="73.4">P</text>
<text x="163" y="83.1">I</text>
<text x="163" y="92.9">N</text>
<text x="163" y="112.4">O</text>
<text x="163" y="122.1">U</text>
<text x="163" y="131.9">T</text>
<text x="163" y="151.3">1</text>
</g>
<g font-size="5">
<text x="20.2" y="72.9">C</text>
<text x="148.4" y="77.7">B</text>
<text x="20.2" y="80.7">O</text>
<text x="20.2" y="88.5">N</text>
<text x="148.4" y="85.5">A</text>
<text x="148.4" y="93.3">C</text>
<text x="20.2" y="96.3">T</text>
<text x="148.4" y="101.1">K</text>
<text x="20.2" y="104.1">R</text>
<text x="20.2" y="111.9">O</text>
<text x="148.4" y="108.8">P</text>
<text x="20.2" y="119.7">L</text>
<text x="148.4" y="116.6">L</text>
<text x="148.4" y="124.4">A</text>
<text x="20.2" y="127.5">L</text>
<text x="20.2" y="135.3">E</text>
<text x="148.4" y="132.2">N</text>
<text x="20.2" y="143.1">R</text>
<text x="148.4" y="140">E</text>
</g>
<g font-size="4.8">
<text x="356.8" y="282.4">SD-79576-200</text>
<text x="408.2" y="282.3">P1</text>
</g>
<g font-size="4.2">
<text x="12.2" y="4">10</text>
<text x="50.7" y="4">9</text>
<text x="95.9" y="4">8</text>
<text x="141.1" y="4">7</text>
<text x="186.3" y="4">6</text>
<text x="231.5" y="4">5</text>
<text x="276.7" y="4">4</text>
<text x="321.9" y="4">3</text>
<text x="367.1" y="4">2</text>
<text x="404.3" y="4">1</text>
<text x="1.4" y="25">F</text>
<text x="416.4" y="25">F</text>
<text x="1.4" y="73.8">E</text>
<text x="416.4" y="73.8">E</text>
<text x="1.4" y="124.6">D</text>
<text x="416.4" y="124.6">D</text>
<text x="1.4" y="175.4">C</text>
<text x="416.4" y="175.4">C</text>
<text x="1.4" y="226.2">B</text>
<text x="416.4" y="226.2">B</text>
<text x="1.4" y="275.1">A</text>
<text x="416.4" y="275.1">A</text>
<text x="12.2" y="296">10</text>
<text x="50.7" y="296">9</text>
<text x="95.9" y="296">8</text>
<text x="141.1" y="296">7</text>
<text x="186.3" y="296">6</text>
<text x="231.5" y="296">5</text>
<text x="276.7" y="296">4</text>
<text x="321.9" y="296">3</text>
<text x="367.1" y="296">2</text>
<text x="404.3" y="296">1</text>
</g>
<g font-size="3.9">
<text x="268.2" y="252">MM/IN</text>
<text x="284.3" y="252">NTS</text>
</g>
<g font-size="3.6">
<text x="33.8" y="16.7">GROUND</text>
<text x="65.8" y="16.6">B18</text>
<text x="97" y="16.6">A18</text>
<text x="116.4" y="16.1">GROUND</text>
<text x="33.8" y="22.3">TX3-</text>
<text x="65.8" y="22.3">B17</text>
<text x="97" y="22.3">A17</text>
<text x="116.4" y="21.8">RX3-</text>
<text x="33.8" y="28">TX3+</text>
<text x="65.8" y="28">B16</text>
<text x="97" y="28">A16</text>
<text x="116.4" y="27.5">RX3+</text>
<text x="33.8" y="33.7">GROUND</text>
<text x="65.8" y="33.6">B15</text>
<text x="97" y="33.6">A15</text>
<text x="116.4" y="33.2">GROUND</text>
<text x="33.8" y="39.4">TX2-</text>
<text x="65.8" y="39.3">B14</text>
<text x="97" y="39.3">A14</text>
<text x="116.4" y="38.9">RX2-</text>
<text x="33.8" y="45">TX2+</text>
<text x="65.8" y="45">B13</text>
<text x="97" y="45">A13</text>
<text x="116.4" y="44.5">RX2+</text>
<text x="33.8" y="50.7">GROUND</text>
<text x="65.8" y="50.7">B12</text>
<text x="97" y="50.7">A12</text>
<text x="116.4" y="50.2">GROUND</text>
<text x="33.8" y="56.4">SIDEBAND 6</text>
<text x="65.8" y="56.3">B11</text>
<text x="97" y="56.3">A11</text>
<text x="116.4" y="55.9">SIDEBAND 6</text>
<text x="33.8" y="62.1">SIDEBAND 2</text>
<text x="65.8" y="62">B10</text>
<text x="97" y="62">A10</text>
<text x="116.4" y="61.6">SIDEBAND 2</text>
<text x="33.8" y="67.8">SIDEBAND 1</text>
<text x="65.8" y="67.7">B9</text>
<text x="97" y="67.7">A9</text>
<text x="116.4" y="67.2">SIDEBAND 1</text>
<text x="33.8" y="73.4">SIDEBAND 0</text>
<text x="65.8" y="73.4">B8</text>
<text x="97" y="73.4">A8</text>
<text x="116.4" y="72.9">SIDEBAND 0</text>
<text x="33.8" y="79.1">GROUND</text>
<text x="65.8" y="79">B7</text>
<text x="97" y="79">A7</text>
<text x="116.4" y="78.6">GROUND</text>
<text x="33.8" y="84.8">TX1-</text>
<text x="65.8" y="84.7">B6</text>
<text x="97" y="84.7">A6</text>
<text x="116.4" y="84.3">RX1-</text>
<text x="116.4" y="89.9">RX1+</text>
<text x="33.8" y="90.5">TX1+</text>
<text x="65.8" y="90.4">B5</text>
<text x="97" y="90.4">A5</text>
<text x="116.4" y="95.6">GROUND</text>
<text x="33.8" y="96.1">GROUND</text>
<text x="33.8" y="101.8">TX0-</text>
<text x="65.8" y="96.1">B4</text>
<text x="65.8" y="101.8">B3</text>
<text x="97" y="96.1">A4</text>
<text x="97" y="101.8">A3</text>
<text x="116.4" y="101.3">RX0-</text>
<text x="33.8" y="107.5">TX0+</text>
<text x="65.8" y="107.4">B2</text>
<text x="97" y="107.4">A2</text>
<text x="116.4" y="107">RX0+</text>
<text x="33.8" y="113.2">GROUND</text>
<text x="65.8" y="113.1">B1</text>
<text x="97" y="113.1">A1</text>
<text x="116.4" y="112.7">GROUND</text>
<text x="33.8" y="118.8">GROUND</text>
<text x="65.8" y="118.8">A18</text>
<text x="97" y="118.8">B18</text>
<text x="116.4" y="118.3">GROUND</text>
<text x="33.8" y="124.5">RX3-</text>
<text x="65.8" y="124.5">A17</text>
<text x="97" y="124.5">B17</text>
<text x="116.4" y="124">TX3-</text>
<text x="33.8" y="130.2">RX3+</text>
<text x="65.8" y="130.1">A16</text>
<text x="97" y="130.1">B16</text>
<text x="116.4" y="129.7">TX3+</text>
<text x="33.8" y="135.9">GROUND</text>
<text x="65.8" y="135.8">A15</text>
<text x="97" y="135.8">B15</text>
<text x="116.4" y="135.4">GROUND</text>
<text x="33.8" y="141.6">RX2-</text>
<text x="65.8" y="141.5">A14</text>
<text x="97" y="141.5">B14</text>
<text x="116.4" y="141">TX2-</text>
<text x="33.8" y="147.2">RX2+</text>
<text x="65.8" y="147.2">A13</text>
<text x="97" y="147.2">B13</text>
<text x="116.4" y="146.7">TX2+</text>
<text x="33.8" y="152.9">GROUND</text>
<text x="65.8" y="152.9">A12</text>
<text x="97" y="152.9">B12</text>
<text x="116.4" y="152.4">GROUND</text>
<text x="33.8" y="158.6">SIDEBAND 5</text>
<text x="65.8" y="158.5">A11</text>
<text x="97" y="158.5">B11</text>
<text x="116.4" y="158.1">SIDEBAND 5</text>
<text x="33.8" y="164.3">SIDEBAND 4</text>
<text x="65.8" y="164.2">A10</text>
<text x="97" y="164.2">B10</text>
<text x="116.4" y="163.8">SIDEBAND 4</text>
<text x="33.8" y="169.9">SIDEBAND 3</text>
<text x="65.8" y="169.9">A9</text>
<text x="97" y="169.9">B9</text>
<text x="116.4" y="169.4">SIDEBAND 3</text>
<text x="33.8" y="175.6">SIDEBAND 7</text>
<text x="65.8" y="175.6">A8</text>
<text x="97" y="175.6">B8</text>
<text x="116.4" y="175.1">SIDEBAND 7</text>
<text x="33.8" y="181.3">GROUND</text>
<text x="65.8" y="181.2">A7</text>
<text x="97" y="181.2">B7</text>
<text x="116.4" y="180.8">GROUND</text>
<text x="33.8" y="187">RX1-</text>
<text x="65.8" y="186.9">A6</text>
<text x="97" y="186.9">B6</text>
<text x="116.4" y="186.5">TX1-</text>
<text x="33.8" y="192.7">RX1+</text>
<text x="65.8" y="192.6">A5</text>
<text x="97" y="192.6">B5</text>
<text x="116.4" y="192.1">TX1+</text>
<text x="116.4" y="197.8">GROUND</text>
<text x="33.8" y="198.3">GROUND</text>
<text x="65.8" y="198.3">A4</text>
<text x="65.8" y="204">A3</text>
<text x="97" y="198.3">B4</text>
<text x="97" y="204">B3</text>
<text x="116.4" y="203.5">TX0-</text>
<text x="33.8" y="204">RX0-</text>
<text x="33.8" y="209.7">RX0+</text>
<text x="65.8" y="209.6">A2</text>
<text x="97" y="209.6">B2</text>
<text x="116.4" y="209.2">TX0+</text>
<text x="33.8" y="215.4">GROUND</text>
<text x="65.8" y="215.3">A1</text>
<text x="97" y="215.3">B1</text>
<text x="116.4" y="214.9">GROUND</text>
</g>
<g font-size="3.5">
<text x="295.5" y="230.2">TM</text>
<text x="320.4" y="290.6">A3-SIZE</text>
</g>
<text font-size="3.4" x="336.5" y="290.6">79576</text>
<g font-size="3.2">
<text x="391.3" y="281.9">PSD</text>
<text x="400.1" y="281.9">001</text>
</g>
<g font-size="2.8">
<text x="297.2" y="268.6">CHK'D: GB</text>
<text x="297.2" y="275.9">INITIAL REVISION:</text>
<text x="308.3" y="283.3">DDOYE</text>
<text x="6.1" y="291">DOCUMENT STATUS</text>
<text x="37.4" y="291">P1</text>
<text x="45" y="291">RELEASE DATE</text>
<text x="70.1" y="291">2020/01/13</text>
<text x="88.7" y="291">17:13:51</text>
</g>
<g font-size="2.7">
<text x="297.2" y="264.9">DRWN: VLOKESHA</text>
<text x="335.6" y="264.9">2019/12/03</text>
<text x="335.6" y="268.5">2019/12/04</text>
<text x="297.2" y="272.2">APPR:</text>
<text x="308.3" y="272.2">GGA</text>
<text x="335.6" y="272.2">2020/01/13</text>
<text x="297.2" y="279.6">DRWN: JERWIN</text>
<text x="337.1" y="279.6">2006/04/25</text>
<text x="297.2" y="283.3">APPR:</text>
<text x="337.1" y="283.3">2006/04/25</text>
</g>
<g font-size="2.6">
<text x="297.2" y="261.2">EC NO:</text>
<text x="308.3" y="261.2">628455</text>
<text x="371" y="261.4">IPASS (MINI-SAS)</text>
<text x="354.9" y="264.7">INTERNAL CABLE 36 CKT 4X W/ SIDEBANDS</text>
<text x="361.7" y="272.9">PRODUCT CUSTOMER DRAWING</text>
<text x="352.9" y="290.4">SEE TABLE</text>
<text x="372.9" y="290.4">GENERAL MARKET</text>
<text x="403.3" y="290.4">2 OF 4</text>
</g>
<text font-size="2.3" x="297.1" y="248.1">CURRENT REV DESC: OBSOLETED PART NO</text>
<g font-size="1.9">
<text x="267.6" y="244.9">THIS DRAWING CONTAINS INFORMATION THAT IS PROPRIETARY TO MOLEX ELECTRONIC TECHNOLOGIES, LLC AND SHOULD NOT BE USED WITHOUT WRITTEN PERMISSION</text>
<text x="270.3" y="255.6">GENERAL TOLERANCES</text>
<text x="272.6" y="258">(UNLESS SPECIFIED)</text>
<text x="281" y="261.4">MM</text>
<text x="289.4" y="261.4">INCH</text>
<text x="267.6" y="264.6">4 PLACES</text>
<text x="267.6" y="268.3">3 PLACES</text>
<text x="278.3" y="264.6">±</text>
<text x="278.3" y="268.3">±</text>
<text x="287.8" y="264.6">±</text>
<text x="287.8" y="268.3">±</text>
<text x="290.8" y="268.3">0.01</text>
<text x="267.6" y="272">2 PLACES</text>
<text x="267.6" y="275.7">1 PLACE</text>
<text x="278.3" y="272">±</text>
<text x="278.3" y="275.7">±</text>
<text x="281.6" y="272">0.25</text>
<text x="287.8" y="272">±</text>
<text x="287.8" y="275.7">±</text>
<text x="267.6" y="279.4">0 PLACES</text>
<text x="278.3" y="279.4">±</text>
<text x="287.8" y="279.4">±</text>
<text x="270.3" y="283">ANGULAR TOL</text>
<text x="271.1" y="286.3">DRAFT WHERE APPLICABLE</text>
<text x="287.8" y="283">±</text>
<text x="290.7" y="283">1.0 °</text>
<text x="273.9" y="291.2">WITHIN DIMENSIONS</text>
<text x="276.3" y="288.8">MUST REMAIN</text>
</g>
<text font-size="1.7" x="407.2" y="276.2">REVISION</text>
<g font-size="1.5">
<text x="267.4" y="247.2">DIMENSION UNITS</text>
<text x="285.8" y="247.2">SCALE</text>
<text x="349.3" y="276.2">DOCUMENT NUMBER</text>
<text x="390.7" y="276.2">DOC TYPE</text>
<text x="399" y="276.2">DOC PART</text>
<text x="297.7" y="285.9">THIRD ANGLE PROJECTION</text>
<text x="323" y="285.9">DRAWING</text>
<text x="338.6" y="285.9">SERIES</text>
<text x="349.3" y="285.8">MATERIAL NUMBER</text>
<text x="371.4" y="285.9">CUSTOMER</text>
<text x="400.7" y="285.9">SHEET NUMBER</text>
</g>
<g font-size="1.1">
<text x="5" y="293.6">FORMAT: Met-lega-master-tb-prod-A3</text>
<text x="5" y="295">REVISION: D</text>
<text x="5" y="296.4">DATE: 2018/01/18</text>
</g>
</svg>
